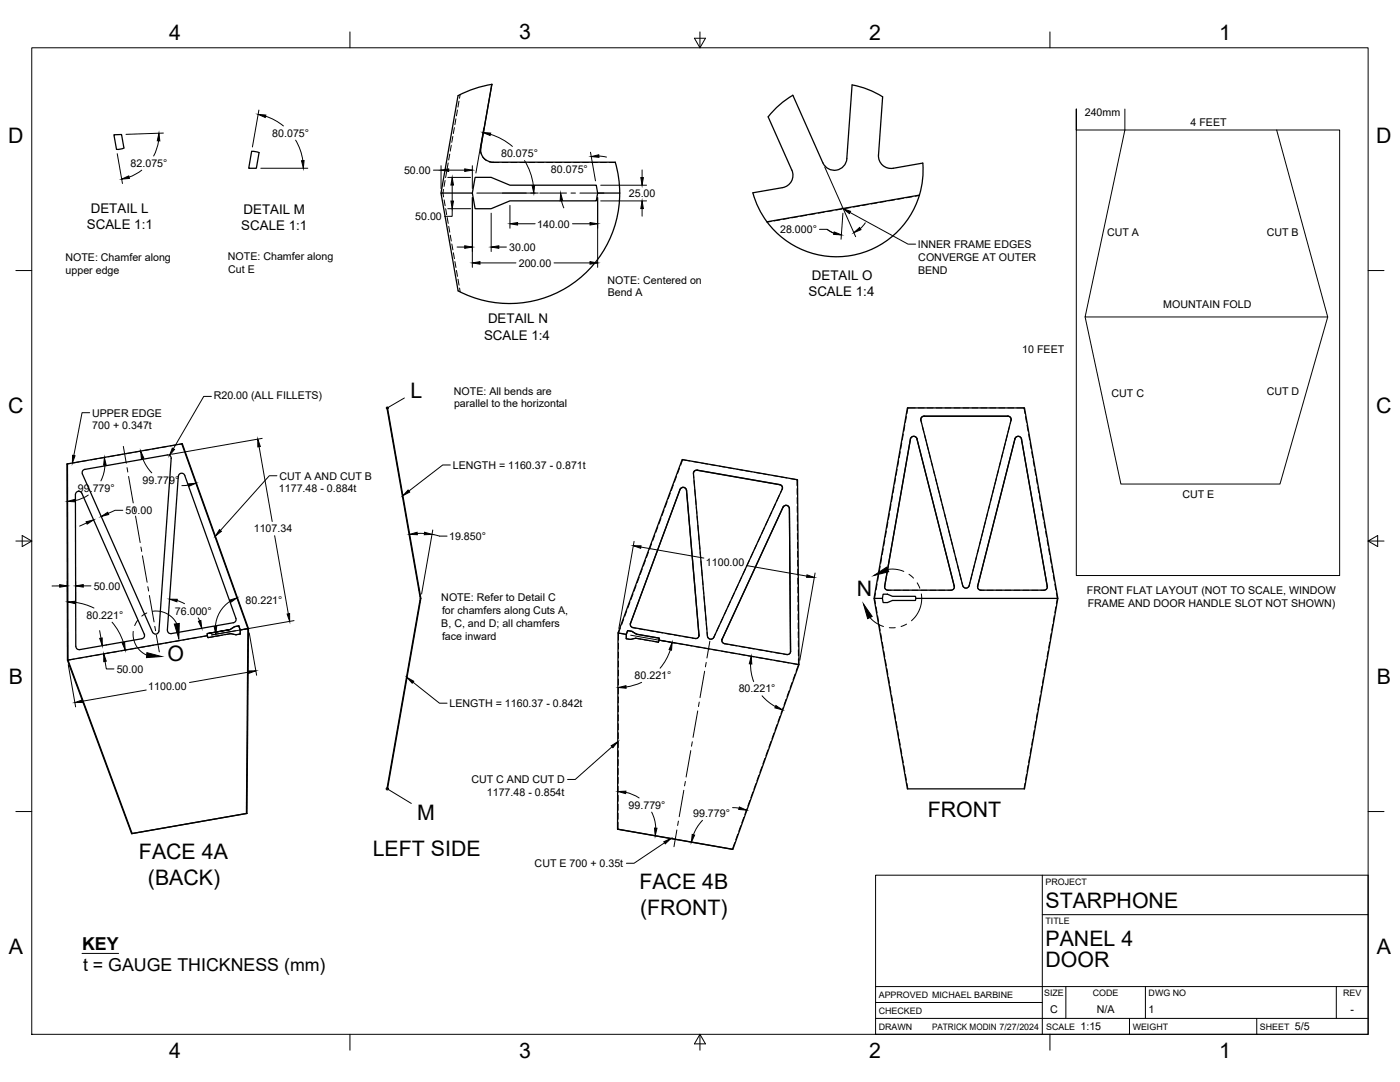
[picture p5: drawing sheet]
<svg xmlns="http://www.w3.org/2000/svg" width="559mm" height="432mm" viewBox="0 0 559 432" stroke-linecap="round" stroke-linejoin="round" font-family="sans-serif">
<!-- layer: Visible -->
<g fill="none" stroke="#000" stroke-width=".51">
<path d="M182.8 38.2l-6.8 38.8M196.3 33.7l-6.9 1.7-6.6 2.8M196.3 33.7l-4.5 26.1M196.3 33.7h.1M316.5 38l11.9 27M316.5 38a34.6 34.6 0 0 0-9.9 8.6l9.5 21.3M45.5 53.8l3-.1 1 5.4-3 .5zM191.9 58.9a4.9 4.9 0 0 0 4.9 5.8M100.5 60.4l2.9 .5-1.1 6.3h-3zM176 77h12.5l1.1 6.3h6.4l7.5-3.1h34.5l.5-3.2h8.8a44 44 0 0 1-64.4 39.1zM188.5 77l1.1-6.2h6.4l7.5 3.1h34.5l.5 3.1M196.8 64.7h48.8l1.2 5.5 .6 6.8"/>
<path d="M316.1 67.9a5 5 0 0 1-3.8 7l-11.8 2a34.6 34.6 0 0 0 5.6 11.6M328.4 65a5 5 0 0 0 5.5 2.9 5 5 0 0 0 4.1-4.6l2.1-29.4a34.3 34.3 0 0 1 12.2 4.8l-1.7 23.2a5 5 0 0 0 5.9 5.3l11.8-2.1a34.6 34.6 0 0 1-1.3 12.8M367 77.9l-60.9 10.6M367 77.9a34.6 34.6 0 0 1-27.2 24.1 34.6 34.6 0 0 1-33.7-13.5M72.6 177.1l-45.9 8.1 .2 78.3 25.6 69.2M72.6 177.1l26.6 73.7-.6 73.8M72.6 177.1l26.4 73.7M154.5 162.8h.2l13.3 76-13.3 76h-.2l13.3-76zM368.9 166.1h33.4l1 .5 .3 .8M368.9 166.1l-1.1 .5-.3 .8M368.9 166.1a1.33 1.33 0 0 0-1.3 1.6l16.7 66a1.35 1.35 0 0 0 1.3 1 1.35 1.35 0 0 0 1.3-1l16.6-66a1.3 1.3 0 0 0-1.2-1.6h-33.4M26.9 185.1l.2 78.3"/>
<path d="M30.5 196.4l1-.4 1.2 .9 24.9 56.2a1.33 1.33 0 0 1-1 1.8l-24.8 4.4a1.34 1.34 0 0 1-1.5-1.4l-.2-60.5zM66.8 181.6l-32.9 5.7M66.8 181.5a1.34 1.34 0 0 1 1.5 1.5l-4.9 68.8a1.32 1.32 0 0 1-1.1 1.2 1.32 1.32 0 0 1-1.4-.7l-28-63.1a1.34 1.34 0 0 1 1-1.9M73.7 189.8l20.5 56.9a1.33 1.33 0 0 1-1.1 1.8l-24.7 4.4a1.34 1.34 0 0 1-1.6-1.5M73.8 189.7a1.32 1.32 0 0 0-1.5-.8 1.32 1.32 0 0 0-1.1 1.2l-4.4 61.3M271.5 195.3a1.34 1.34 0 0 1 1.4-.8 1.34 1.34 0 0 1 1.1 1.2M274 195.7l5 58.1M274 195.6a1.34 1.34 0 0 0-1.1-1.1 1.34 1.34 0 0 0-1.4 .8l-19.9 53.7M274 195.6l5 57.9a1.28 1.28 0 0 1-1.5 1.3M276.8 188.7l.7-.9 .8-.1 32.9 5.7 1 .7 .1 .8M277.2 187.9l1.1-.3 32.9 5.8a1.28 1.28 0 0 1 1 1.7l-27.3 59.2a1.34 1.34 0 0 1-1.4 .7 1.34 1.34 0 0 1-1.1-1.1l-5.6-65zM315.1 202.9a1.34 1.34 0 0 0-1.1-1.2 1.34 1.34 0 0 0-1.4 .7l-24.4 52.7"/>
<path d="M348.9 238.8l13.3 76h46.7l13.3-76M352.2 238.8h-3.3l13.3-76h46.7l13.3 76h-56.7M352.5 237.1h1.7l2 .9h9.2l.1 .8-.1 .8h-9.2l-2 .9h-1.7l-.3-1.7zM353.1 234v.2M380.9 233.9l-14.9-58.8a1.35 1.35 0 0 0-1.3-1 1.35 1.35 0 0 0-1.3 1.1l-10.3 58.8M380.9 233.9v.3M380.9 233.9a1.33 1.33 0 0 1-1.3 1.6h-25.2a1.33 1.33 0 0 1-1.3-1.5M390.2 233.9a1.33 1.33 0 0 0 1.3 1.6h25.2a1.33 1.33 0 0 0 1.3-1.5M390.2 233.9v.3M390.2 233.9l14.9-58.8a1.35 1.35 0 0 1 1.4-1 1.35 1.35 0 0 1 1.2 1.1l10.3 58.8M418 234v.2M82.7 252.8l9.1-1.6 1.8-1.1 1.7-.3-1.7 .3-1.8 1.2z"/>
<path d="M82.7 252.8v.9M95.3 249.8l.6 1.6M95.9 251.4l3.1-.6-.6 73.8-45.7 8-25.6-69.2 55.6-9.7M95.9 251.4v1.6l-1.7 .3-2.1-.4-9.1 1.5-.3-.7M246.7 252.6l-.2 78.3M250 253.2l-3.3-.6 25.6-69.2 46 8.1 .6 73.7-55.8-9.7M250 253.2v1.7l1.7 .3 2.1-.5 9 1.6 .3-.8M250.5 251.7l-.5 1.5M250.5 251.7l1.7 .2 1.8 1.2M250.5 251.7l1.7 .2M251.7 248.8a1.28 1.28 0 0 0 1 1.6l24.8 4.4M252.2 252l1.8 1.1 9.1 1.6"/>
<path d="M254 253.1l9.1 1.6v.8M263.1 254.7v.8M288.2 255.2l24.4-52.8a1.34 1.34 0 0 1 1.4-.7 1.34 1.34 0 0 1 1.1 1.2l.4 57.3M288.2 255.1a1.3 1.3 0 0 0 1 1.8l24.8 4.3a1.28 1.28 0 0 0 1.6-1.2M288.2 255.1l-.1 .3M318.9 265.2l-26.4 73.7M98.4 324.6h.2M98.6 324.6l-46.1 8.1 .2-.1M246.5 330.9l46 8z"/>
</g>
<!-- layer: Hidden -->
<g fill="none" stroke="#000" stroke-width=".4">
<path d="M183.7 37.8l-.3 1.4M180.1 58l-.4 2.3M180.7 54.5l-.4 2.3M181.4 50.9l-.5 2.4M182 47.4l-.4 2.4M182.6 43.9l-.4 2.3M183.2 40.4l-.4 2.3M191.8 59.9l.2 1.5M191.8 59.8v.1M177 75.6l-.2 1.4 .3 1.6M177.3 79.8l.4 2.3M177.7 72.1l-.5 2.3"/>
<path d="M178.3 68.5l-.4 2.4M178.9 65l-.4 2.4M179.5 61.5l-.4 2.3M192.5 62.5l1.7 1.6M195.3 64.6l3.9 .3M200.3 64.9h2.4M203.9 64.9h2.4M207.5 64.9h2.4M211.1 64.9h2.3M214.7 64.9h2.3M218.2 64.9h2.4M221.8 64.9h2.4"/>
<path d="M225.4 64.9h2.4M228.9 64.9h2.4M232.5 64.9h2.4M236.1 64.9h2.4M239.6 64.9h2.4M243.2 64.9h2.4M357.1 79.7l-2.3 .5M360.6 79.1l-2.3 .4M364.2 78.5l-2.4 .4M366.9 78l-1.6 .3M177.9 83.3l.4 2.3M178.5 86.8l.4 2.4"/>
<path d="M179.1 90.3l.4 2.4M179.7 93.9l.4 2.3M180.3 97.4l.5 2.3M307.8 88.4l-1.6 .2M311.3 87.8l-2.3 .4M314.9 87.1l-2.4 .4M318.4 86.5l-2.4 .4M321.9 85.9l-2.3 .4M325.4 85.3l-2.3 .4M329 84.7l-2.4 .4M332.5 84.1l-2.4 .4M336 83.4l-2.3 .4"/>
<path d="M339.5 82.8l-2.3 .4M343 82.2l-2.3 .4M346.5 81.6l-2.3 .4M350.1 81l-2.4 .4M353.6 80.3l-2.4 .5M181 100.9l.4 2.3M181.6 104.4l.4 2.3M182.2 107.9l.4 2.4M182.8 111.4l.4 2.4M183.4 115l.3 1.5M59.7 179.4l-2.3 .4M63.2 178.8l-2.3 .4"/>
<path d="M66.8 178.2l-2.4 .4M70.3 177.6l-2.4 .4M72.8 177.1l-1.4 .3M155.2 166.1h-.2M156.7 174.1l-.3 .1M359.9 176.8l-.4 2.3M360.6 173.2l-.5 2.4M361.2 169.7l-.4 2.4M361.8 166.2l-.4 2.4M362.2 162.8h3.1M362.4 162.8l-.4 2.2M366.5 162.8h2.4"/>
<path d="M367.5 167.4l.4 1.6M368.2 170.1l.5 2.3M369 173.6l.6 2.3M369.9 177.1l.6 2.3M370.1 162.8h2.3M373.6 162.8h2.4M377.2 162.8h2.4M380.8 162.8h2.4M384.4 162.8h2.3M387.9 162.8h2.4M391.5 162.8h2.4M395.1 162.8h2.4"/>
<path d="M398.7 162.8h2.3M401.2 177.1l-.6 2.3M402.1 173.6l-.6 2.3M402.2 162.8h2.4M402.9 170.1l-.5 2.3M403.6 167.4l-.4 1.6M405.8 162.8h2.9l.4 2.2M408.7 162.8h.2M409.3 166.2l.4 2.4M409.9 169.7l.4 2.4M410.5 173.2l.5 2.4M411.2 176.8l.4 2.3"/>
<path d="M28 185l-1.3 .2M31.6 184.3l-2.4 .4M35.1 183.7l-2.4 .4M38.6 183.1l-2.3 .4M42.1 182.5l-2.3 .4M45.7 181.9l-2.4 .4M49.2 181.3l-2.4 .4M52.7 180.6l-2.4 .5M56.2 180l-2.4 .4M267.5 196.9l-.8 2.2M268.8 193.5l-.9 2.2M270 190.1l-.8 2.3"/>
<path d="M271.3 186.8l-.9 2.2M272.3 183.4l.2 .1M272.5 183.5l2.9 .5M272.5 183.5l-.8 2.2M276.5 184.2l2.4 .4M276.8 188.6l.1 2M277 191.8l.2 2.4M277.3 195.4l.2 2.3M277.6 198.9l.2 2.4M280.1 184.8l2.3 .4M283.6 185.4l2.3 .4M287.1 186l2.3 .4"/>
<path d="M290.6 186.6l2.3 .4M294.1 187.3l2.4 .4M297.6 187.9l2.4 .4M301.2 188.5l2.3 .4M304.7 189.1l2.3 .4M308.2 189.7l2.4 .4M311 197.8l-1 2.1M311.7 190.3l2.4 .4M312.3 194.9l-.8 1.8M312.3 194.8v.1M315.2 190.9l2.9 .6v2.3M318.1 191.5h.2"/>
<path d="M318.2 195v2.4M318.2 198.6v2.4M356.2 197.9l-.4 2.3M356.8 194.4l-.4 2.3M357.5 190.8l-.4 2.4M358.1 187.3l-.4 2.4M358.7 183.8l-.4 2.3M359.3 180.3l-.4 2.3M370.8 180.5l.6 2.3M371.7 184l.6 2.3M372.5 187.5l.6 2.3M373.4 190.9l.6 2.3"/>
<path d="M374.3 194.4l.6 2.3M375.2 197.8l.6 2.4M395.9 197.8l-.5 2.4M396.8 194.4l-.6 2.3M397.7 190.9l-.6 2.3M398.6 187.5l-.6 2.3M399.4 184l-.6 2.3M400.3 180.5l-.6 2.3M411.8 180.3l.4 2.3M412.4 183.8l.4 2.3M413 187.3l.4 2.4M413.6 190.8l.4 2.4"/>
<path d="M414.3 194.4l.4 2.3M414.9 197.9l.4 2.3M260.1 216.9l-.8 2.3M261.3 213.6l-.8 2.2M262.6 210.2l-.9 2.3M263.8 206.9l-.8 2.2M265 203.5l-.8 2.3M266.3 200.2l-.8 2.2M277.9 202.5l.2 2.4M278.2 206.1l.2 2.3M278.5 209.6l.2 2.4M278.8 213.2l.2 2.3"/>
<path d="M279.1 216.7l.3 2.4M302 217.2l-.9 2.2M303.6 214l-1 2.2M305 210.7l-1 2.2M306.5 207.5l-1 2.2M308 204.3l-1 2.1M309.5 201l-1 2.2M318.2 202.1v2.4M318.2 205.7l.1 2.4M318.3 209.3v2.4M318.3 212.9v2.3M318.3 216.4v2.4"/>
<path d="M352.6 219l-.5 2.3M353.2 215.5l-.5 2.3M353.8 211.9l-.4 2.4M354.4 208.4l-.4 2.4M355 204.9l-.4 2.3M355.6 201.4l-.4 2.3M376 201.3l.6 2.3M376.9 204.8l.6 2.3M377.8 208.2l.6 2.3M378.7 211.7l.6 2.3M379.6 215.2l.5 2.3M380.4 218.6l.6 2.3"/>
<path d="M390.7 218.6l-.6 2.3M391.5 215.2l-.5 2.3M392.4 211.7l-.6 2.3M393.3 208.2l-.6 2.3M394.2 204.8l-.6 2.3M395.1 201.3l-.6 2.3M415.5 201.4l.4 2.3M416.1 204.9l.4 2.3M416.7 208.4l.4 2.4M417.3 211.9l.4 2.4M417.9 215.5l.5 2.3M418.5 219l.5 2.3"/>
<path d="M167.3 234.7h-.3M167.4 235.5l-.2 .1M167.5 237.1h.2M167.6 239.6h.2M167.6 238h.2M167.8 238.8h.2M252.7 237l-.9 2.3M253.9 233.7l-.8 2.2M255.1 230.3l-.8 2.3M256.4 227l-.9 2.2M257.6 223.6l-.8 2.3M258.8 220.3l-.8 2.2"/>
<path d="M279.5 220.3l.2 2.4M279.8 223.8l.2 2.4M280.1 227.4l.2 2.4M280.4 231l.2 2.3M280.7 234.5l.2 2.4M281 238.1l.2 2.4M291.6 239.9l-1 2.2M293.1 236.7l-1 2.1M294.6 233.4l-1 2.2M296.1 230.2l-1 2.2M297.6 227l-1 2.1M299.1 223.7l-1 2.2"/>
<path d="M300.5 220.5l-.9 2.1M318.3 220l.1 2.4M318.4 223.6v2.4M318.4 227.1v2.4M318.4 230.7l.1 2.4M318.5 234.3v2.4M318.5 237.9v2.3M349.5 236.6l-.4 2.2 .4 2.2M350.1 233.1l-.4 2.3M350.7 229.5l-.4 2.4M351.3 226l-.4 2.4M351.9 222.5l-.4 2.4"/>
<path d="M353.1 234.2a1.32 1.32 0 0 0 1.3 1.4h1.3M353.1 234.2h.1M356.9 235.6h2.4M360.4 235.6h2.4M364 235.6h2.4M367.6 235.6h2.4M371.2 235.6h2.3M374.7 235.6h2.4M380.9 234.2a1.36 1.36 0 0 1-1.3 1.4h-1.3M380.9 234.2h.1M381.3 222.1l.6 2.3M382.2 225.6l.6 2.3"/>
<path d="M383.1 229l.5 2.3M383.9 232.5l.4 1.2a1.34 1.34 0 0 0 1.3 1 1.34 1.34 0 0 0 1.2-1l.4-1.2M388 229l-.5 2.3M388.9 225.6l-.6 2.3M389.8 222.1l-.6 2.3M390.2 234.2a1.36 1.36 0 0 0 1.3 1.4h1.3M390.2 234.2h.1M394 235.6h2.4M397.6 235.6h2.3M401.1 235.6h2.4M404.7 235.6h2.4M408.3 235.6h2.4"/>
<path d="M411.8 235.6h2.4M418 234.2a1.32 1.32 0 0 1-1.3 1.4h-1.3M418 234.2h.1M419.2 222.5l.4 2.4M419.8 226l.4 2.4M420.4 229.5l.4 2.4M421 233.1l.4 2.3M421.6 236.6l.4 2.2-.4 2.2M47.2 259.9l-2.3 .5M50.7 259.3l-2.3 .4M54.3 258.7l-2.4 .4M57.8 258.1l-2.4 .4"/>
<path d="M61.3 257.5l-2.4 .4M64.8 256.9l-2.3 .4M68.3 256.2l-2.3 .4M71.8 255.6l-2.3 .4M75.4 255l-2.4 .4M78.9 254.4l-2.4 .4M80.1 254.2l2.6-.5 .3 .8M83 254.4v.1M85.2 254.1l-2.2 .4M88.7 253.5l-2.3 .4M89.9 253.3l2.2-.4 2.1 .4M95.9 253l-1.7 .3"/>
<path d="M95.9 251.4v1.6M95.9 251.4h.1M99.2 250.8l-3.3 .6M167.5 240.5h.2M246.9 256.7v2.4M247.7 250.4l-.8 2.3M248.9 247.1l-.8 2.2M250 254.9l1.7 .3M250 253.2l-3.1-.5v2.8M250 253.2v1.7M250 253.2h.1M250.2 243.7l-.9 2.3"/>
<path d="M251.4 240.4l-.8 2.2M251.6 249a1.29 1.29 0 0 0 1.1 1.5l1.2 .2M253.8 254.7l-2.1 .5M253.8 254.7l2.1 .4M255.1 251l2.3 .4M257.1 255.3l2.4 .4M258.6 251.6l2.4 .4M260.6 255.9l2.2 .4M262.1 252.2l2.4 .4M263.1 255.5h.1M265.6 252.8l2.4 .4M265.7 255.9l-2.6-.4-.3 .8"/>
<path d="M266.9 256.2l2.3 .4M269.2 253.4l2.3 .4M270.4 256.8l2.3 .4M272.7 254l2.3 .4M273.9 257.4l2.3 .4M277.4 258l2.4 .4M279 253.8a1.26 1.26 0 0 1-1.5 1l-1.3-.2M280.9 258.6l2.4 .4M281.3 241.6l.2 2.4M281.6 245.2l.2 2.4M281.9 248.8l.2 2.3M282.2 252.3l.2 1.6a1.35 1.35 0 0 0 1.1 1.2 1.35 1.35 0 0 0 1.4-.7l.7-1.5"/>
<path d="M284.5 259.2l2.3 .5M287.1 249.7l-1 2.1M288 259.8l2.3 .5M288.1 255.4a1.28 1.28 0 0 0 1.1 1.5l1.3 .2M288.6 246.4l-1 2.2M290.1 243.2l-1 2.1M291.6 257.3l2.4 .4M295.1 258l2.4 .4M298.7 258.6l2.3 .4M302.2 259.2l2.3 .4M305.7 259.8l2.4 .4M318.5 241.4v2.4"/>
<path d="M318.6 245v2.4M318.6 248.6v2.4M318.6 252.2v2.3M318.6 255.7l.1 2.4M318.7 259.3v2.4M349.7 242.2l.4 2.4M350.3 245.7l.4 2.4M350.9 249.2l.4 2.4M351.5 252.8l.4 2.3M352.1 256.3l.5 2.3M352.7 259.8l.5 2.3M418.4 259.8l-.5 2.3"/>
<path d="M419 256.3l-.5 2.3M419.6 252.8l-.4 2.3M420.2 249.2l-.4 2.4M420.8 245.7l-.4 2.4M421.4 242.2l-.4 2.4M29.6 263l-2.7 .5M33.1 262.4l-2.3 .4M36.7 261.8l-2.4 .4M40.2 261.2l-2.4 .4M43.7 260.6l-2.3 .4M246.8 278.1v2.4M246.8 271v2.3"/>
<path d="M246.8 274.5v2.4M246.8 263.8v2.4M246.8 267.4v2.4M246.9 260.2l-.1 2.4M291.5 260.5l2.3 .4M295 261.1l2.3 .4M298.5 261.7l2.4 .4M302 262.3l2.4 .4M305.6 262.9l2.3 .4M309.1 263.5l2.3 .4M309.2 260.4l2.4 .4M312.6 264.2l2.3 .4"/>
<path d="M313.7 279.1l-.8 2.2M314.9 275.7l-.8 2.3M315.5 260.2a1.33 1.33 0 0 1-1.5 1.1l-1.3-.3M316.1 264.8l2.6 .4-.9 2.7M316.1 272.4l-.8 2.2M317.4 269l-.9 2.3M318.7 262.9v2.3M353.4 263.3l.4 2.4M354 266.8l.4 2.4M354.6 270.4l.4 2.3M355.2 273.9l.4 2.3M355.8 277.4l.4 2.3"/>
<path d="M415.3 277.4l-.4 2.3M415.9 273.9l-.4 2.3M416.5 270.4l-.4 2.3M417.1 266.8l-.4 2.4M417.7 263.3l-.4 2.4M246.8 296v2.3M246.8 299.6v2.3M246.8 288.8v2.4M246.8 292.4v2.4M246.8 281.7v2.4M246.8 285.3v2.3M306.5 299.3l-.8 2.2"/>
<path d="M307.7 295.9l-.8 2.3M308.9 292.6l-.8 2.2M310.1 289.2l-.8 2.2M311.3 285.8l-.8 2.3M312.5 282.5l-.8 2.2M356.4 280.9l.4 2.4M357.1 284.4l.4 2.4M357.7 288l.4 2.3M358.3 291.5l.4 2.3M358.9 295l.4 2.3M359.5 298.5l.4 2.3M411.6 298.5l-.4 2.3"/>
<path d="M412.2 295l-.4 2.3M412.8 291.5l-.4 2.3M413.4 288l-.4 2.3M414 284.4l-.4 2.4M414.7 280.9l-.4 2.4M246.7 313.8v2.4M246.7 317.4v2.4M246.7 310.3v2.4M246.7 306.7v2.4M246.8 303.1l-.1 2.4M299.3 319.5l-.8 2.2M300.5 316.1l-.8 2.2"/>
<path d="M301.7 312.7l-.8 2.3M302.9 309.4l-.8 2.2M304.1 306l-.8 2.3M305.3 302.6l-.8 2.3M360.1 302l.5 2.4M360.8 305.5l.4 2.4M361.4 309.1l.4 2.3M362 312.6l.4 2.2M409.1 312.6l-.4 2.2M409.7 309.1l-.4 2.3M410.3 305.5l-.4 2.4M411 302l-.5 2.4"/>
<path d="M246.7 328.1v2.9M246.7 321v2.4M246.7 324.5v2.4M293.3 336.3l-1 2.6M294.5 332.9l-.8 2.3M295.7 329.5l-.8 2.3M296.9 326.2l-.8 2.2M298.1 322.8l-.8 2.3"/>
</g>
<!-- layer: Border -->
<g fill="none" stroke="#000" stroke-width=".4">
<path d="M12.7 19.1h533.4v393.7h-533.4zM139.7 12.7v6.4M277.2 15.3h4.4l-2.2 3.8zM279.4 12.7v6.4M419.1 12.7v6.4M6.3 108h6.4M546.1 108h6.3M6.3 215.9h6.4M8.9 213.7l3.8 2.2-3.8 2.2zM546.1 215.9l3.8 2.2v-4.4l-3.8 2.2h6.3M6.3 323.9h6.4M546.1 323.9h6.3"/>
<path d="M139.7 412.8v6.3M279.4 412.8l2.2 3.8h-4.4zM279.4 412.8v6.3M419.1 412.8v6.3"/>
</g>
<!-- layer: Titleblock -->
<path d="M349.5 349.3h196.6v63.5h-196.6zM416 349.3v63.5M416 365h130.1M349.5 393.7h196.6M425.4 393.7v12.7M457.2 393.7v12.7M533.4 393.7v12.7M349.5 406.4h196.6M349.5 400.1h66.5M450.8 406.4v6.4M501.6 406.4v6.4" fill="none" stroke="#000" stroke-width=".4"/>
<!-- layer: FD_Dimensions -->
<g fill="none" stroke="#000" stroke-width=".4">
<path d="M63.3 56.2l-.7 3.1-1.3 3M65.2 53.1l-14.9 .5M103.3 43.9l-2.5 14.8M106 46.4a21.8 21.8 0 0 1 7.1 3.9M118 55.9a21.8 21.8 0 0 1 2.9 8.2M193.1 51.1l-3.2 17.9M195.7 53.6a24.5 24.5 0 0 1 8.8 4.8M46.8 61.3l2.1 11.9M56.6 67.9l-2.4 1.6-2.7 1.2M104.1 67.1h18.8M173 67.9h3M176 66.1v9.2"/>
<path d="M178.7 70.8h9.2M179.1 67.9h6.4M180.5 73.9v6.3M188.5 66.1v9.2M188.5 78.8v27.9M190.3 77h24.5M209.4 64.1a24.5 24.5 0 0 1 3.5 9.9M235.7 60.7l2 11.5M238.5 78.8v27.9M239.1 62.3l3 .4M239.8 73.9h18.3M256.3 67.8v3.1"/>
<path d="M329.2 66.6l12.3 27.9M178.7 83.3h9.2M180.5 83.3v3h-3.1M182.4 98.6h3.1M196 85.1v15.3M199.1 98.6h3M203.5 82v9.1M206.6 89.3h7M224.1 80.1l.9 2.9M228.5 89.3h7M239.8 80.2h18.3M256.3 83.2v3.1"/>
<path d="M327.1 91.5h3M330.2 91.5a10.4 10.4 0 0 0 5.6 2.2M330.2 91.6l2.7 1.5M336.4 85.1l-.7 10.4M345.4 88.9l-2 2.3M191.6 104.9h14.3M221.1 104.9h14.4M84.4 158.2h-3.1l-12.1 20.9M103.4 178.3l5.2 29.8M104.6 174.9l-36.1 6.4M35.2 197.6l-2.5 1.3-2.7 .9M41.9 185.6a15 15 0 0 1-1.6 6.3"/>
<path d="M56.9 182.9a16.7 16.7 0 0 0 3.7 5.8M75.2 193.6l-2.6 .2M34.6 208.7l-2.8 1.3M49 203.6h-3l-2.8 1.3M109.6 213.8l5.5 31.2M166.5 212.9h2.9M172.4 213.2l3 .7 3.1 .1M172.7 211.5l-4.4 25.6M253.1 216l-6.1 34.8M255.8 218.3l25.1 4.4M23.8 233.8h-3M26.9 232.1v8.2"/>
<path d="M30.2 232.1v8.2M33.2 233.8h3.1M70.7 239.7l2.9 1.2M91.8 239.9a13 13 0 0 0-5.8 10.1M298.2 225.7l23.8 4.2M325.3 228.7l-6.1 34.8M30.1 240.4l3.4 .7 4 1.6M39.8 251.7l.5 3M42.6 257.4h-.3M44.7 248.3a23.2 23.2 0 0 1 4.6 8.2M79.1 246.6l.6 1.2M94.1 251.7l-9.7 1.7"/>
<path d="M99.5 252.6l2.9 16.9M117.4 247.7l-32.9 5.7M251.7 253.5l18.3 3.2M267.5 259.4a21.7 21.7 0 0 1-4 7.3M27.2 265.2l3 16.9M41.9 263.9l.5 3.1h3.1M43.2 260.6l-.4 .1M58.4 275.4l-25.5 4.4M99.1 268.2l-23.5 4.2M256.1 272.3l-3 1.2-3.2 .7M299.6 264.9l.2 3.2 1 3.9M304.2 277.7a19.2 19.2 0 0 0 5.3 4.3"/>
<path d="M249.8 316.2l2.7 .9 2.6 1.3M260.1 324.1a15 15 0 0 1 1.6 6.4M280.4 327.4a16.6 16.6 0 0 0-3.6 5.7M292.4 322.3l2.6 .2"/>
</g>
<g fill="#000" stroke="#000" stroke-width=".4">
<path d="M63.4 53.2l.4 3h-1zM103 45.7l3.1 .2-.2 1zM192.8 52.9l3.1 .2-.3 1zM48.6 71.5l2.8-1.3 .2 1zM120.4 64.1h1l-.3 3zM176 67.9l3.1-.5v1zM180.5 70.8l.5 3.1h-1zM185.5 67.4l3 .5-3 .5zM212.4 74h1l-.3 3zM236 62.5l3-.7 .1 1zM255.8 70.9h1l-.5 3zM180 80.2h1l-.5 3.1z"/>
<path d="M185.5 98.1l3 .5-3 .5zM196 98.6l3.1-.5v1zM203.5 89.3l3.1-.5v1zM223.8 77l.8 3-1 .1zM235.5 88.8l3 .5-3 .5zM256.3 80.2l.5 3h-1zM333 92.6l2.8 1.1-3.1-.1zM340.8 92.9l2.3-2.1 .5 .9zM188.5 104.9l3.1-.5v1zM235.5 104.4l3 .5-3 .5zM68.8 178.8l.8 .5-1.9 2.4zM102.9 175.3l1 2.9-1 .2z"/>
<path d="M41.7 182.6l.7 3h-1zM56.1 180l1.3 2.8-.9 .3zM75.1 193.1l3.1-.3-2.8 1.3zM27 200.1l3-.8 .1 1zM34.4 208.2l3-.7-2.6 1.7zM40.4 206.1l2.6-1.7 .4 .9zM163.5 213.3l3-.9 .1 1zM169.5 212.4l2.9 .9-3 .1zM252.8 217.8h3.1l-.2 1zM23.8 233.3l3.1 .5-3.1 .5zM30.2 233.8l3-.5v1zM91.6 239.5l3-.9-2.5 1.8z"/>
<path d="M322.1 229.4l2.9 1h-3.1zM27.1 240.2l3-.3v1zM39.8 254.8l1-.2v3.1zM48.7 256.6l1-.3 .3 3.1zM67.7 239.1l3.1 .1-.2 1zM79.2 247.9l1-.2 .3 3zM85.5 250.1l1-.1-.4 3.1zM114.6 245l1-.1v3.1zM268.3 256.4l-.3 3.1-.9-.3zM29.9 280.4l2.9-1.1 .2 1zM41.4 261l1 2.9-1 .2zM99 267.8l3.1-.1-2.9 1.1z"/>
<path d="M246.8 274.4l3.1-.8v1.1zM299.8 261.9l.3 3.1-1-.1zM309.7 281.6l2.6 1.7-3-.8zM246.7 315.9l3.1-.2-.1 1zM261.2 330.5h1l-.7 3zM276.3 333l1 .3-1.3 2.8zM295.1 322.1l2.8 1.2-3-.3z"/>
</g>
<!-- layer: Detail Boundary -->
<g fill="none" stroke="#000" stroke-width=".4">
<path d="M161.4 158.8l-6.5 3.8M354.3 227.2h2.9l3.5 .8M362.8 229.2l1.8 1.5M366.1 232.6l1 2.1M367.7 237a11.8 11.8 0 0 1-3.9 10.7M53.2 252a9.1 9.1 0 0 0 5.3 9.5M54.9 247.6l-1.1 2.1M58.6 244.6l-2 1.3M60.9 244a9.2 9.2 0 0 1 9.7 4.9M347.2 246.4l2.2 2 3.2 1.6M357.3 250.5h-2.3M361.8 249.1l-2.1 .9"/>
<path d="M155 315l9.2 5.6"/>
<circle cx="154.6" cy="162.8" r=".39"/>
<circle cx="154.6" cy="314.8" r=".45"/>
</g>
<!-- layer: Notes -->
<path d="M32.7 380.5h14.6" fill="none" stroke="#000" stroke-width=".4"/>
<!-- layer: Sketch2(1)(1)(1) -->
<path d="M429.6 51.9h105.1v177.8h-105.1zM429.6 43.5v8.4v-8.4M449 43.5v8.4l-15.9 74.6h96.8l-20.3-74.6M433.1 126.5l14.3 66.7h63.5l19-66.7" fill="none" stroke="#000" stroke-width=".4"/>
<!-- layer: Leaders -->
<path d="M336.6 83.3l2.9 1-.5 .9zM29 181.7l1 .2-1.1 2.9zM162.9 195.6l.6 .8-2.7 1.4zM87.6 211.3l.8 .7-2.4 2zM162.5 270.4l2.6 1.5-.6 .7zM244 297.6l2.6-1.6-2 2.4zM265 335.9l2.8-1.3-2.3 2.2z" fill="#000" stroke="#000" stroke-width=".4"/>
<path d="M339.2 84.8l23.2 12.6h3.1M35.8 164.7h-3.1l-3.2 17.1M110.5 189.9h-3l-19.5 21.8M179.7 185.6h-3l-13.5 10.4M164.8 272.2l10.6 8.4h3.1M244.3 298l-14.7 13.1h-3.1M265.2 336.3l-12.1 8.2h-3.1" fill="none" stroke="#000" stroke-width=".4"/>
<!-- layer: Smart Centers -->
<g fill="none" stroke="#000" stroke-width=".4">
<path d="M200.5 77h9.6M211.8 77h1.8M215.4 77h10.7M227.9 77h1.8M231.5 77h9.5M49.2 178.2l1.2 6.7M50.7 186.6l.3 1.8M51.3 190.1l1.9 10.6M53.5 202.5l.3 1.7M54.1 206l1.8 10.5M56.2 218.3l.4 1.7M56.9 221.8l1.8 10.6"/>
<path d="M59 234.1l.3 1.8M59.6 237.6l1.9 10.6M61.8 250l.3 1.7M62.4 253.5l1.2 6.7M283.3 255.9l-1.1 6.7M281.2 267.9l-1.8 10.5M281.9 264.4l-.3 1.7M275.7 299.6l-1.8 10.5M276.3 296l-.3 1.8M278.5 283.7l-1.9 10.6M279.1 280.2l-.3 1.8M272.9 315.4l-1.8 10.5"/>
<path d="M273.6 311.8l-.4 1.8M270.2 331.2l-1.2 6.7M270.8 327.7l-.3 1.7"/>
</g>
<!-- layer: Detail Boundary -->
<path d="M348.8 229.7l5.1-3.4 .8 1.9zM69.6 249l2-.2-.2 6zM344.6 241l3.5 5-1.8 .9zM58.6 260.5l5.9 1.5-6 .4z" fill="#000" stroke="#000" stroke-width=".4"/>
<g font-size="8.5">
<text x="67.5" y="15.8">4</text>
<text x="207.2" y="15.7">3</text>
<text x="346.9" y="15.8">2</text>
<text x="486.6" y="15.8">1</text>
<text x="3.3" y="57">D</text>
<text x="549.3" y="57">D</text>
<text x="163.8" y="159">L</text>
<text x="3.3" y="165">C</text>
<text x="549.3" y="165">C</text>
<text x="342" y="238">N</text>
<text x="66.9" y="263.8">O</text>
<text x="3.5" y="272.9">B</text>
<text x="549.6" y="272.9">B</text>
<text x="166.5" y="327.3">M</text>
<text x="370.3" y="326.2">FRONT</text>
<text x="148.8" y="341.4">LEFT SIDE</text>
<text x="55.5" y="343">FACE 4A</text>
<text x="59.1" y="353.3">(BACK)</text>
<text x="255.2" y="355">FACE 4B</text>
<text x="255.5" y="365.2">(FRONT)</text>
<text x="417.3" y="362.5">STARPHONE</text>
<text x="417.3" y="377.5">PANEL 4</text>
<text x="3.5" y="380.9">A</text>
<text x="549.6" y="380.9">A</text>
<text x="417.3" y="386.1">DOOR</text>
<text x="67.5" y="422.2">4</text>
<text x="207.2" y="422.1">3</text>
<text x="346.9" y="422.2">2</text>
<text x="486.6" y="422.2">1</text>
</g>
<g font-size="7.1">
<text x="32.7" y="379">KEY</text>
<text x="33.1" y="387.5">t = GAUGE THICKNESS (mm)</text>
</g>
<g font-size="5.3">
<text x="36.2" y="85">DETAIL L</text>
<text x="97.2" y="85.3">DETAIL M</text>
<text x="34.7" y="91.4">SCALE 1:1</text>
<text x="96.3" y="91.7">SCALE 1:1</text>
<text x="324" y="111.7">DETAIL O</text>
<text x="322.7" y="118.1">SCALE 1:4</text>
<text x="194.8" y="129.1">DETAIL N</text>
<text x="193.2" y="135.5">SCALE 1:4</text>
</g>
<g font-size="4.3">
<text x="433" y="46.1">240mm</text>
<text x="475.2" y="50.3">4 FEET</text>
<text x="108.7" y="54.6">80.075°</text>
<text x="200" y="62.8">80.075°</text>
<text x="52.1" y="66.6">82.075°</text>
<text x="161.3" y="69.4">50.00</text>
<text x="219.9" y="69">80.075°</text>
<text x="251" y="78.5">25.00</text>
<text x="165.7" y="87.8">50.00</text>
<text x="214.4" y="90.8">140.00</text>
<text x="311.4" y="93">28.000°</text>
<text x="441.9" y="94.3">CUT A</text>
<text x="505.6" y="94.2">CUT B</text>
<text x="203.2" y="100.1">30.00</text>
<text x="366.4" y="99">INNER FRAME EDGES</text>
<text x="26.1" y="104.2">NOTE: Chamfer along</text>
<text x="90.9" y="103.9">NOTE: Chamfer along</text>
<text x="207.1" y="106.4">200.00</text>
<text x="366.5" y="104.1">CONVERGE AT OUTER</text>
<text x="26.2" y="109.3">upper edge</text>
<text x="91.1" y="109">Cut E</text>
<text x="242.5" y="113.2">NOTE: Centered on</text>
<text x="366.4" y="109.2">BEND</text>
<text x="242.5" y="118.3">Bend A</text>
<text x="464.3" y="123.1">MOUNTAIN FOLD</text>
<text x="408" y="141.1">10 FEET</text>
<text x="85.3" y="159.3">R20.00 (ALL FILLETS)</text>
<text x="181.2" y="157.4">NOTE: All bends are</text>
<text x="443.7" y="158.3">CUT C</text>
<text x="505.6" y="157.7">CUT D</text>
<text x="36.7" y="166.2">UPPER EDGE</text>
<text x="181.2" y="162.5">parallel to the horizontal</text>
<text x="36.9" y="171.3">700 + 0.347t</text>
<text x="111.6" y="191.4">CUT A AND CUT B</text>
<text x="180.7" y="187.1">LENGTH = 1160.37 - 0.871t</text>
<text x="31.1" y="196.2">99.779°</text>
<text x="56.9" y="193.1">99.779°</text>
<text x="111.3" y="196.5">1177.48 - 0.884t</text>
<text x="472" y="198.6">CUT E</text>
<text x="50.1" y="205.1">50.00</text>
<text x="101.3" y="212.4">1107.34</text>
<text x="179.3" y="215.5">19.850°</text>
<text x="281.7" y="225.7">1100.00</text>
<text x="37.4" y="235.3">50.00</text>
<text x="433.9" y="237.1">FRONT FLAT LAYOUT (NOT TO SCALE, WINDOW</text>
<text x="69.8" y="245.3">76.000°</text>
<text x="98" y="241">80.221°</text>
<text x="176.1" y="240">NOTE: Refer to Detail C</text>
<text x="176.4" y="245.2">for chamfers along Cuts A,</text>
<text x="434.1" y="242.3">FRAME AND DOOR HANDLE SLOT NOT SHOWN)</text>
<text x="34.5" y="247">80.221°</text>
<text x="176.1" y="250.3">B, C, and D; all chamfers</text>
<text x="176.4" y="255.4">face inward</text>
<text x="46.6" y="268.5">50.00</text>
<text x="59.2" y="275.4">1100.00</text>
<text x="253.3" y="271">80.221°</text>
<text x="294.9" y="276.4">80.221°</text>
<text x="179.4" y="282.2">LENGTH = 1160.37 - 0.842t</text>
<text x="188.2" y="312.6">CUT C AND CUT D</text>
<text x="194.3" y="317.7">1177.48 - 0.854t</text>
<text x="250.9" y="322.8">99.779°</text>
<text x="276.7" y="326.1">99.779°</text>
<text x="213.4" y="346.1">CUT E 700 + 0.35t</text>
<text x="419.2" y="404.2">C</text>
<text x="437.7" y="404.2">N/A</text>
<text x="458.4" y="404.2">1</text>
<text x="539" y="404.2">-</text>
<text x="431.3" y="411.1">1:15</text>
<text x="516.9" y="411.1">5/5</text>
</g>
<g font-size="3.5">
<text x="417.3" y="353.1">PROJECT</text>
<text x="417.3" y="368.8">TITLE</text>
<text x="350.8" y="398.2">APPROVED MICHAEL BARBINE</text>
<text x="416.8" y="397.5">SIZE</text>
<text x="436.2" y="397.5">CODE</text>
<text x="458.4" y="397.5">DWG NO</text>
<text x="536.1" y="397.5">REV</text>
<text x="350.8" y="404.5">CHECKED</text>
<text x="350.8" y="410.9">DRAWN</text>
<text x="372" y="410.9">PATRICK MODIN 7/27/2024</text>
<text x="417.5" y="410.9">SCALE</text>
<text x="452.1" y="410.9">WEIGHT</text>
<text x="502.9" y="410.9">SHEET</text>
</g>
</svg>
